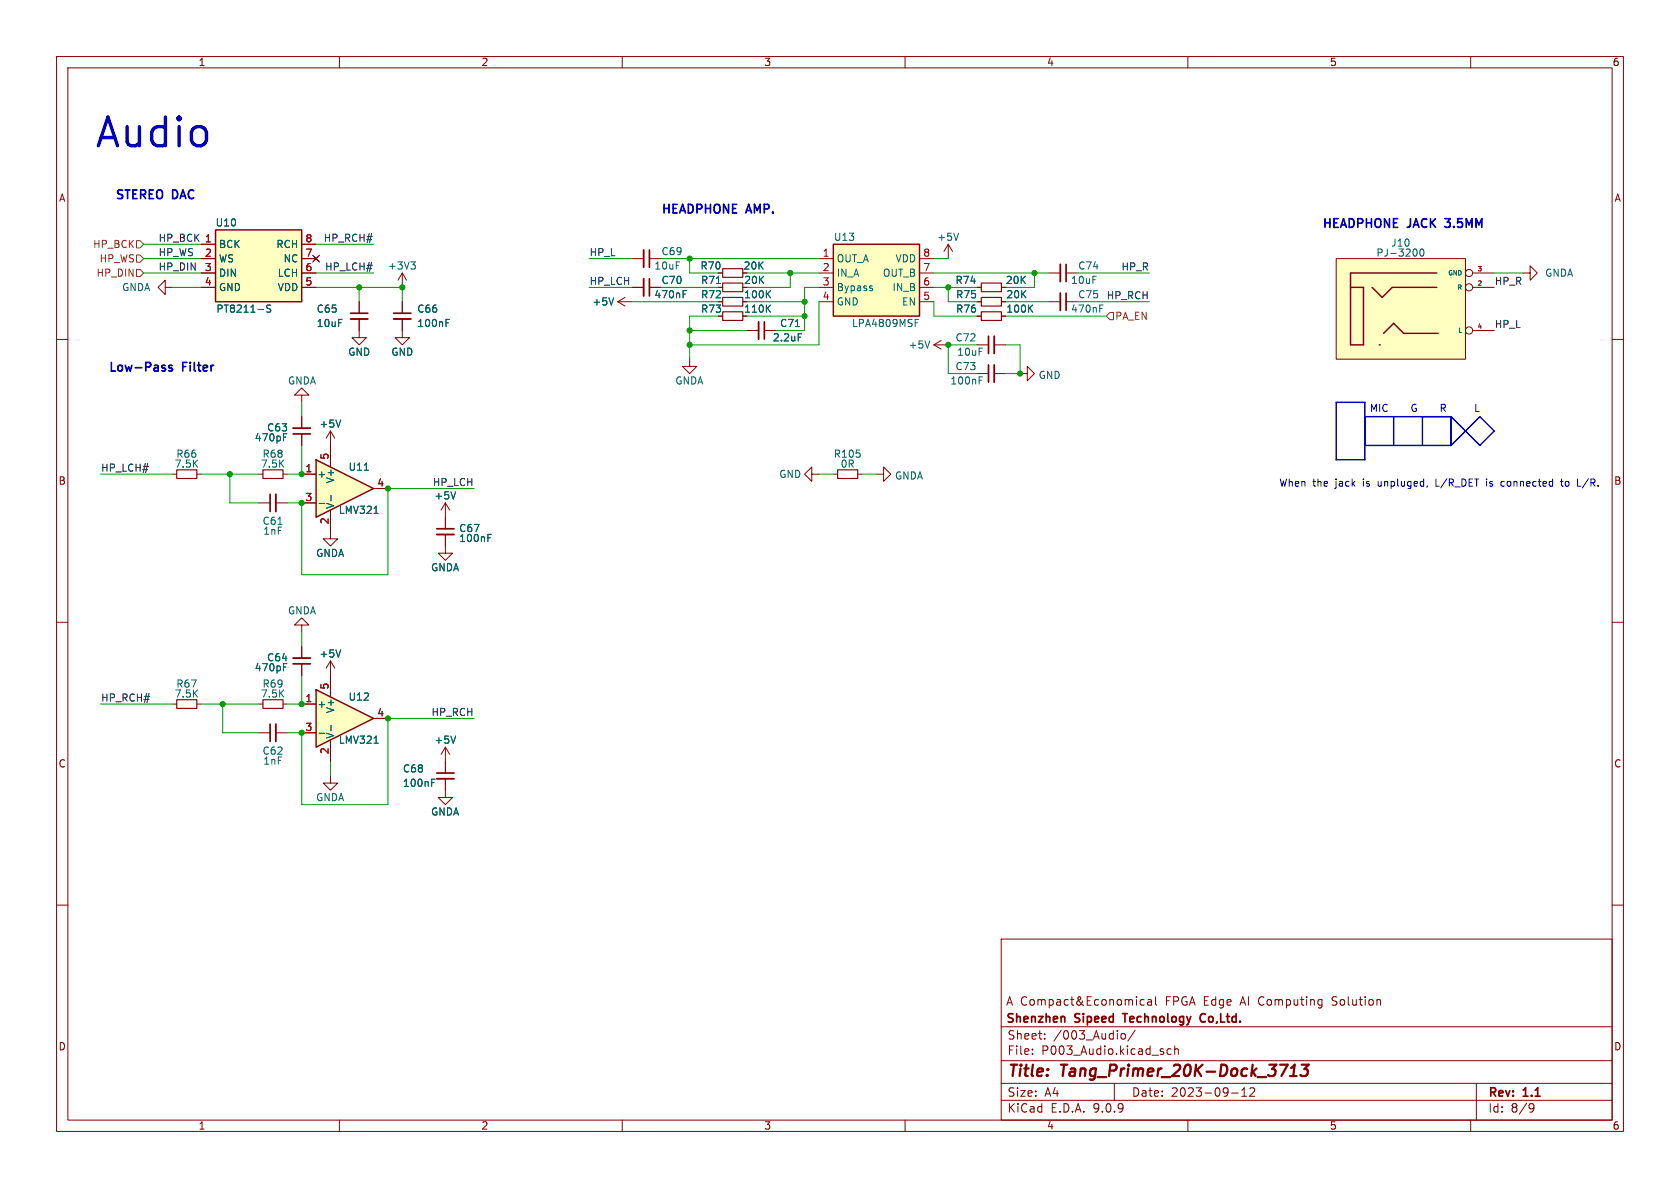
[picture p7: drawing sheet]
<svg xmlns="http://www.w3.org/2000/svg" width="297mm" height="210mm" viewBox="0 0 297 210" stroke-linecap="round" stroke-linejoin="round" font-family="sans-serif">
<g fill="none" stroke="#840000" stroke-width=".18">
<path d="M10 10h277v190h-277zM12 12h273v186h-273zM60 10v2M110 10v2M160 10v2M210 10v2M260 10v2M63.5 58.4v1.3h1.3l-1.3 1.3-1.3-1.3h1.3M71.1 56.4v3.3h1.3l-1.3 1.3-1.3-1.3h1.3M71.1 53.3v2.1M172.7 53.3h.8M172.7 50.8h.8"/>
<path d="M172.7 55.9h.8M177 53.3h.8M177 50.8h.8M177 55.9h.8M185.4 53.3h2.1M185.4 48.3h2.1M188.5 53.3h2M188.5 48.3h2M10 60h2M172.7 61h2.1M172.7 66h2.1M175.8 61h2"/>
<path d="M175.8 66h2M180.3 66h1.3v-1.2l1.3 1.2-1.3 1.3v-1.3M285 60h2M30.5 83.8h.7M34.8 83.8h.8M10 110h2M285 110h2M10 160h2M177 166h108v32h-108zM202.3 176.8l-.4-.1-.3 .3v.4l.1 .2h.6M202.9 176.8h.6l.1 .9M203.6 177.1h-.5a.29 .29 0 0 0-.3 .3 .29 .29 0 0 0 .3 .3l.5-.1"/>
<path d="M204.3 176.2v1.3l.2 .2M233.6 176.7l.1 .1M233.7 176.7v1.2l-.1 .2M233.7 177.6l-.1 .1M285 160h2M60 198v2M110 198v2M160 198v2M177 194.5h108M177 191.5h108M177 187.5h108M177 181.5h108"/>
<path d="M182.5 186.3v.1M182.5 185.5v.1M184.7 183.6v.1M184.7 182.8v.1M197 191.5v3M198.2 182.8l.3-.1 .4 .1 .1 .6-.2 .2-.3 .1-.3-.1zM200.7 182.1l-1.3 2M207 185.5l-.4-.1-.3 .3v.4l.2 .2h.5M207.7 185.5l.2-.1 .3 .1 .1 .9M207.7 184.9v1.5M210 198v2M217.7 193.2h1.2"/>
<path d="M219.5 193.8h.9M219.5 192.7l.5-.4v1.5M221.7 192.4v.5l-.8 .9h.9M260 198v2M261 191.5v6.5M270.6 195.1l.5 .1a.99 .99 0 0 1-.4 1.4h-.2M271.2 195.7l-.3 .3h-.3"/>
</g>
<path d="M228.1 190.2h1.1M228.2 188.8l.7-.6-.3 2M230.1 188.2h1.3l-.8 .8h.3l.2 .2 .1 .6-.2 .2-.3 .2h-.5l-.3-.2" fill="none" stroke="#840000" stroke-width=".4"/>
<path d="M69.6 55.4h3M174.8 59.4v3.1M188.5 46.7v3.1M188.5 51.8v3.1M174.8 64.5v3.1M188.2 179.8v.9M198.4 179.2h.9M213 179.3a.74 .74 0 0 0-.9 .5 .74 .74 0 0 0 .6 .9l.3-.1" fill="none" stroke="#840000" stroke-width=".3"/>
<path d="M69.6 56.4h3M175.8 59.4v3.1M187.5 46.7v3.1M187.5 51.8v3.1M175.8 64.5v3.1" fill="none" stroke="#840000" stroke-width=".33"/>
<path d="M78.9 57.1h.4M78.9 56.5h.6M182 54.5l.6 .7M182.6 53.9l-.8 .7M194.4 54.5h.4M194.4 53.9h.6M173.1 67.2h.4M173.1 66.6h.6" fill="none" stroke="#006464" stroke-width=".18"/>
<path d="M173.5 52.6h3.5v1.5h-3.5zM173.5 50h3.5v1.6h-3.5zM173.5 55.1h3.5v1.5h-3.5zM31.2 83.1h3.6v1.5h-3.6z" fill="none" stroke="#840000" stroke-width=".2"/>
<path d="M147.3 43.2h15.3v12.7h-15.3z" fill="#ffffc2"/>
<path d="M147.3 43.2h15.3v12.7h-15.3z" fill="none" stroke="#840000" stroke-width=".25"/>
<g fill="none" stroke="#840000" stroke-width=".18">
<path d="M127 55.9h.8M144.8 45.7h2.5M144.8 48.3h2.5M144.8 50.8h2.5M144.8 53.3h2.5M162.6 45.7h2.5M162.6 48.3h2.5M162.6 50.8h2.5M162.6 53.3h2.5M167.6 43.2l-.7 1.3M167.6 43.2l.8 1.3M167.6 43.2v2.5"/>
<path d="M165.1 61l1.3 .7M165.1 61h2.5M166.4 60.2l-1.3 .8M78.7 88.9l-.7 1.3M78.7 88.9l.8 1.3M78.7 88.9v4.6M78.7 94.5v2M143.5 83.8v1.3l-1.3-1.3 1.3-1.2v1.2h1.3M147.3 83.8h.8M151.6 83.8h.8M154.9 83.8h1.3v-1.2l1.3 1.2-1.3 1.3v-1.3"/>
</g>
<path d="M135.7 54.5l.5 .7M136.2 53.9l-.7 .7M154.1 51l.2 .1-.2 .3M154.1 50.5l.1 .1M161.8 57.1h.4M161.8 56.5h.6M169.5 41.2l-.5 1.3M164.4 60.3l-.4 1.2M80.6 86.9l-.5 1.3M86.3 95.1h.4M86.3 94.5h.6" fill="none" stroke="#006464" stroke-width=".18"/>
<path d="M127.8 55.1h3.5v1.5h-3.5zM148.1 83.1h3.5v1.5h-3.5z" fill="none" stroke="#840000" stroke-width=".2"/>
<path d="M77.2 93.5h3.1" fill="none" stroke="#840000" stroke-width=".3"/>
<path d="M77.2 94.5h3.1" fill="none" stroke="#840000" stroke-width=".33"/>
<path d="M236.2 45.7h22.9v17.8h-22.9z" fill="#ffffc2"/>
<g fill="none" stroke="#840000" stroke-width=".18">
<path d="M29.2 50.8v-1.3l-1.3 1.3 1.3 1.3v-1.3h1.3M63.5 53.3v2.1M63.5 56.4v2M71.1 48.3l-.7 1.2M71.1 48.3l.8 1.2M71.1 48.3v2.5M109.2 53.3l1.3 .8M109.2 53.3h2.6M110.5 52.6l-1.3 .7M111.8 50.8h2M111.8 45.7h2M114.8 50.8h2"/>
<path d="M114.8 45.7h2M127 48.3h.8M127 50.8h.8M127 53.3h.8M132.1 58.4h2M135.1 58.4h2.1M236.2 45.7h22.9v17.8h-22.9zM260.3 48.3h3.9M260.3 50.8h3.9M260.3 58.4h3.9M269.2 48.3h1.3v-1.3l1.3 1.3-1.3 1.2v-1.2M53.3 69.9h1.3l-1.3-1.3-1.2 1.3h1.2v1.2"/>
<path d="M53.3 73.7v2M53.3 76.7v2M58.4 76.2l-.7 1.3M58.4 76.2l.8 1.3M58.4 76.2v2.5M121.9 63.5v1.3h1.3l-1.3 1.2-1.3-1.2h1.3M45.7 83.8h.8M50 83.8h.8"/>
<circle cx="259.7" cy="50.8" r=".63"/>
<circle cx="259.7" cy="58.4" r=".63"/>
<circle cx="259.7" cy="48.3" r=".63"/>
</g>
<path d="M242.6 50.8l1.7 1.8 1.8-1.8h7.9M244.6 58.9l1.8-1.7 1.8 1.7h6.1M254 48.3h-15.2v12.7h2.2v-10.2h-2.2M243.8 61h.1" fill="none" stroke="#840000" stroke-width=".25"/>
<g fill="none" stroke="#006464" stroke-width=".18">
<path d="M72.6 46.3h.8l-.4 .5M73.2 46.8l.2 .2v.3l-.2 .3M108.5 52.6l-.4 1.3M120.8 52h.4M120.8 51.4h.6M126.7 50.1h.7M135.7 51.9l.5 .7M136.2 51.4l-.7 .7M140.6 57.7h.8M141.1 59h.6M250.3 44.1l.2 .4-.2 .7M251.1 44.1l.2-.1a.68 .68 0 0 1 .4 .6 .68 .68 0 0 1-.4 .7l-.2-.1-.1-.4z"/>
<path d="M50.1 77.3h.4M60.2 74.2l-.4 1.3"/>
</g>
<path d="M127.8 47.5h3.5v1.5h-3.5zM127.8 50h3.5v1.6h-3.5zM127.8 52.6h3.5v1.5h-3.5zM46.5 83.1h3.5v1.5h-3.5z" fill="none" stroke="#840000" stroke-width=".2"/>
<path d="M62 55.4h3M114.8 44.2v3M114.8 49.3v3M135.1 56.9v3M51.8 76.7h3.1" fill="none" stroke="#840000" stroke-width=".3"/>
<path d="M62 56.4h3M113.8 44.2v3M113.8 49.3v3M134.1 56.9v3M51.8 75.7h3.1" fill="none" stroke="#840000" stroke-width=".33"/>
<path d="M38.1 40.6h15.2v12.7h-15.2z" fill="#ffffc2"/>
<path d="M38.1 40.6h15.2v12.7h-15.2z" fill="none" stroke="#840000" stroke-width=".25"/>
<g fill="none" stroke="#840000" stroke-width=".18">
<path d="M35.6 43.2h2.5M35.6 45.7h2.5M35.6 48.3h2.5M35.6 50.8h2.5M53.3 43.2h2.6M53.3 45.7h2.6M53.3 48.3h2.6M53.3 50.8h2.6M55.5 45.3l.8 .8M56.3 45.3l-.8 .8M58.4 94v1.3h1.3l-1.3 1.2-1.3-1.2h1.3M53.3 110.5h1.3l-1.3-1.3-1.2 1.3h1.2v1.3"/>
<path d="M53.3 114.3v2M53.3 117.3v2.1M58.4 116.8l-.7 1.3M58.4 116.8l.8 1.3M58.4 116.8v2.6M45.7 124.5h.8M50 124.5h.8M78.7 132.1v4.6M78.7 137.7v2M78.7 132.1l-.7 1.3M78.7 132.1l.8 1.3"/>
</g>
<path d="M47.9 54l-.5-.1-.2 .1v.4l.5 .2 .2 .3-.3 .3-.5-.1M50.1 117.9h.4M60.2 114.9l-.4 1.2M76.3 138.3h.4M76.3 137.7h.6M80.6 130.1l-.5 1.3" fill="none" stroke="#006464" stroke-width=".18"/>
<path d="M51.8 117.3h3.1M77.2 136.7h3.1" fill="none" stroke="#840000" stroke-width=".3"/>
<path d="M51.8 116.3h3.1M77.2 137.7h3.1" fill="none" stroke="#840000" stroke-width=".33"/>
<path d="M46.5 123.7h3.5v1.5h-3.5z" fill="none" stroke="#840000" stroke-width=".2"/>
<path d="M55.9 81.3l10.1 5.1-10.1 5z" fill="#ffffc2"/>
<path d="M55.9 81.3l10.1 5.1-10.1 5z" fill="none" stroke="#840000" stroke-width=".25"/>
<path d="M58.4 78.7v3.9M53.3 83.8h2.6M53.3 88.9h2.6M58.4 90.2v3.8M66 86.4h2.6" fill="none" stroke="#840000" stroke-width=".18"/>
<path d="M56.4 89h1M58.5 87.6v1M64.4 83.1h.7M66.1 90.7h.8" fill="none" stroke="#006464" stroke-width=".18"/>
<path d="M55.9 121.9l10.1 5.1-10.1 5.1z" fill="#ffffc2"/>
<path d="M55.9 121.9l10.1 5.1-10.1 5.1z" fill="none" stroke="#840000" stroke-width=".25"/>
<g fill="none" stroke="#840000" stroke-width=".18">
<path d="M35.6 50.8h2.5M35.6 43.2h2.5M35.6 45.7h2.5M35.6 48.3h2.5M53.3 50.8h2.6M53.3 43.2h2.6M53.3 45.7h2.6M53.3 48.3h2.6M55.5 45.3l.8 .8M56.3 45.3l-.8 .8M63.5 53.3v2.1M63.5 56.4v2"/>
<path d="M71.1 53.3v2.1M71.1 56.4v2M111.8 50.8h2M114.8 50.8h2M127 55.9h.8M127 50.8h.8M127 53.3h.8M127 48.3h.8M132.1 58.4h2M135.1 58.4h2.1M172.7 55.9h.8M172.7 50.8h.8"/>
<path d="M172.7 53.3h.8M177 55.9h.8M177 50.8h.8M177 53.3h.8M53.3 73.7v2M53.3 76.7v2M58.4 78.7v3.9M45.7 88.9h2.1M48.8 88.9h2M53.3 88.9h2.6M53.3 83.8h2.6M58.4 90.2v3.8"/>
<path d="M66 86.4h2.6M78.7 94.5v3.3h1.3l-1.3 1.3-1.2-1.3h1.2M78.7 91.4v2.1M53.3 114.3v2M53.3 117.3v2.1M58.4 119.4v3.8M30.5 124.5h.7M34.8 124.5h.8M45.7 129.5h2.1M48.8 129.5h2M53.3 124.5h2.6M53.3 129.5h2.6"/>
<path d="M58.4 137.2v1.2h1.3l-1.3 1.3-1.3-1.3h1.3M58.4 130.8v3.8M66 127h2.6M78.7 137.7v3.3h1.3l-1.3 1.2-1.2-1.2h1.2M78.7 134.6v2.1"/>
</g>
<g fill="none" stroke="#006464" stroke-width=".18">
<path d="M47.9 54l-.5-.1-.2 .1v.4l.5 .2 .2 .3-.3 .3-.5-.1M78.9 57.1h.4M78.9 56.5h.6M108.5 52.6l-.4 1.3M120.8 52h.4M120.8 51.4h.6M126.7 50.1h.7M135.7 54.5l.5 .7M135.7 51.9l.5 .7M136.2 53.9l-.7 .7M136.2 51.4l-.7 .7M140.6 57.7h.8"/>
<path d="M141.1 59h.6M182 54.5l.6 .7M182.6 53.9l-.8 .7M50.1 77.3h.4M60.2 74.2l-.4 1.3M49.1 92.7h.8M56.4 89h1M58.5 87.6v1M64.4 83.1h.7M66.1 90.7h.8M80.6 86.9l-.5 1.3M86.3 95.1h.4"/>
<path d="M86.3 94.5h.6M50.1 117.9h.4M60.2 114.9l-.4 1.2M56.4 129.6h1M58.5 128.2v1M66.1 131.4h.8M76.3 138.3h.4M76.3 137.7h.6M80.6 130.1l-.5 1.3"/>
</g>
<path d="M31.2 123.7h3.6v1.5h-3.6z" fill="none" stroke="#840000" stroke-width=".2"/>
<path d="M47.8 87.4v3M47.8 128v3.1" fill="none" stroke="#840000" stroke-width=".3"/>
<path d="M48.8 87.4v3M48.8 128v3.1" fill="none" stroke="#840000" stroke-width=".33"/>
<path d="M24.1 45.1h.7l.6 .6-.6 .7h-.7zM24.1 42.5h.7l.6 .7-.6 .6h-.7zM24.1 47.6h.7l.6 .7-.6 .6h-.7zM195.6 55.9l.6-.7h.6v1.3h-.6z" fill="none" stroke="#725600" stroke-width=".18"/>
<path d="M236.2 71.1h5.1v10.2h-5.1zM241.3 78.7h15.2M241.3 73.7h15.2M246.4 73.7v5M251.5 73.7v5M256.5 73.7l5.1 5 2.6-2.5-2.6-2.5-5.1 5M256.5 73.7v5" fill="none" stroke="#0000c2" stroke-width=".25"/>
<g fill="none" stroke="#009600" stroke-width=".18">
<path d="M25.4 48.3h10.2M25.4 45.7h10.2M25.4 43.2h10.2M30.5 50.8h5.1M55.9 48.3h10.1M55.9 50.8h15.2v2.5M55.9 43.2h10.1M63.5 50.8v2.5M104.1 45.7h7.7M104.1 50.8h7.7M111.8 53.3h15.2M116.8 45.7h28"/>
<path d="M116.8 50.8h10.2M121.9 45.7v2.6h5.1M121.9 58.4h10.2M127 55.9h-5.1v7.6M132.1 55.9h10.1M132.1 48.3h12.7M132.1 53.3h10.1M139.7 48.3v2.5h-7.6M144.8 50.8h-2.6v7.6h-5M144.8 53.3v7.7h-22.9M165.1 53.3v2.6h7.6M165.1 48.3h20.3"/>
<path d="M165.1 45.7h2.5M165.1 50.8h7.6M167.6 50.8v2.5h5.1M177.8 55.9h17.8M177.8 53.3h7.6M182.9 48.3v2.5h-5.1M190.5 48.3h12.7M190.5 53.3h12.7M264.2 48.3h5M53.3 71.1v2.6M53.3 78.7v5.1h-2.5M172.7 61h-5.1v5h5.1"/>
<path d="M177.8 61h2.5v5h-2.5M17.8 83.8h12.7M35.6 83.8h10.1M40.6 83.8v5.1h5.1M83.8 86.4h-15.2v15.2h-15.3v-12.7h-2.5M144.8 83.8h2.5M152.4 83.8h2.5M53.3 111.8v2.5M53.3 119.4v5.1h-2.5M17.8 124.5h12.7M35.6 124.5h10.1M39.4 124.5v5h6.3"/>
<path d="M58.4 134.6v2.6M83.8 127h-15.2v15.2h-15.3v-12.7h-2.5"/>
</g>
<path d="M55.3 45.1l1.2 1.2M56.5 45.1l-1.2 1.2" fill="none" stroke="#000084" stroke-width=".18"/>
<g fill="none" stroke="#0000c2" stroke-width=".18">
<path d="M254.8 72.1h.6l.1-.2v-.3l-.7-.1v1.2M255.1 72.1l.4 .6M260.9 71.5v1.2h.6M252.3 85.9l-.1 .2M253.9 84.7v1.2h.6M262.8 84.7v.1M262.8 85.1v.8M265.4 85.8l.2 .1h.4M266 85.2l-.4-.1-.2 .1M275.9 85.1h.5M276.1 84.7v1.1l.3 .1M278.9 85.9h.6"/>
<path d="M280.8 84.6l-1.1 1.6"/>
</g>
<path d="M255.4 38.7h1M255.4 40l.3 .2M30.4 64.6h-.3l-.3 .2 .1 .2 .5 .2v.3h-.6" fill="none" stroke="#0000c2" stroke-width=".3"/>
<g fill="#009600" stroke="#009600" stroke-width=".18">
<circle cx="53.3" cy="88.9" r=".46"/>
<circle cx="53.3" cy="83.8" r=".46"/>
<circle cx="39.4" cy="124.5" r=".46"/>
<circle cx="68.6" cy="86.4" r=".46"/>
<circle cx="68.6" cy="127" r=".46"/>
<circle cx="53.3" cy="124.5" r=".46"/>
<circle cx="53.3" cy="129.5" r=".46"/>
<circle cx="167.6" cy="61" r=".46"/>
<circle cx="142.2" cy="53.3" r=".46"/>
<circle cx="142.2" cy="55.9" r=".46"/>
<circle cx="167.6" cy="50.8" r=".46"/>
<circle cx="180.3" cy="66" r=".46"/>
<circle cx="182.9" cy="48.3" r=".46"/>
<circle cx="71.1" cy="50.8" r=".46"/>
<circle cx="63.5" cy="50.8" r=".46"/>
<circle cx="40.6" cy="83.8" r=".46"/>
<circle cx="139.7" cy="48.3" r=".46"/>
<circle cx="121.9" cy="61" r=".46"/>
<circle cx="121.9" cy="58.4" r=".46"/>
<circle cx="121.9" cy="45.7" r=".46"/>
</g>
<text font-size="7.1" fill="#0000c2" x="16.5" y="26.4">Audio</text>
<g font-size="2.8" fill="#840000">
<text x="178" y="190.9">Title:</text>
<text x="187.7" y="190.9">Tang_Primer_20K-Dock_3713</text>
</g>
<g font-size="2.1" fill="#0000c2">
<text x="20.3" y="35.3">STEREO</text>
<text x="30.6" y="35.3">DAC</text>
<text x="116.8" y="37.9">HEADPHONE</text>
<text x="132.1" y="37.9">AMP.</text>
<text x="233.7" y="40.4">HEADPHONE</text>
<text x="248.9" y="40.4">JACK</text>
<text x="256.2" y="40.4">3.5MM</text>
<text x="18.9" y="65.8">Low-Pass</text>
<text x="32.1" y="65.8">Filter</text>
</g>
<g font-size="2.1" fill="#840000">
<text x="177.8" y="178">A Compact&amp;Economical</text>
<text x="206.1" y="178">FPGA Edge</text>
<text x="219.6" y="178">AI Computing</text>
<text x="236.1" y="178">Solution</text>
<text x="177.8" y="181.2">Shenzhen</text>
<text x="178" y="184">Sheet:</text>
<text x="186.2" y="184">/003_Audio/</text>
<text x="190.1" y="181.2">Sipeed</text>
<text x="199.3" y="181.2">Technology</text>
<text x="213.5" y="181.2">Co,Ltd.</text>
<text x="178" y="186.7">File:</text>
<text x="184.1" y="186.7">P003_Audio.kicad_sch</text>
<text x="178" y="196.9">KiCad</text>
<text x="178" y="194.1">Size:</text>
<text x="184.7" y="194.1">A4</text>
<text x="185.7" y="196.9">E.D.A.</text>
<text x="193.3" y="196.9">9.0.9</text>
<text x="200" y="194.1">Date:</text>
<text x="207" y="194.1">2023-09-12</text>
<text x="263" y="194.3">Rev:</text>
<text x="263" y="196.9">Id:</text>
<text x="267.1" y="196.9">8/9</text>
<text x="269.4" y="194.3">1.1</text>
</g>
<g font-size="1.8" fill="#840000">
<text x="35" y="11.9">1</text>
<text x="85" y="11.9">2</text>
<text x="135" y="11.9">3</text>
<text x="185" y="11.9">4</text>
<text x="235" y="11.9">5</text>
<text x="285" y="11.9">6</text>
<text x="10.3" y="35.9">A</text>
<text x="285.3" y="35.9">A</text>
<text x="131.4" y="47.9">20K</text>
<text x="131.5" y="52.9">100K</text>
<text x="131.5" y="50.4">20K</text>
<text x="131.5" y="55.5">110K</text>
<text x="10.3" y="85.9">B</text>
<text x="285.3" y="85.9">B</text>
<text x="10.3" y="135.9">C</text>
<text x="285.3" y="135.9">C</text>
<text x="10.3" y="185.9">D</text>
<text x="285.3" y="185.9">D</text>
<text x="35" y="199.9">1</text>
<text x="85" y="199.9">2</text>
<text x="135" y="199.9">3</text>
<text x="185" y="199.9">4</text>
<text x="235" y="199.9">5</text>
<text x="285" y="199.9">6</text>
</g>
<g font-size="1.8" fill="#006464">
<text x="38" y="40.2">U10</text>
<text x="38.6" y="44">BCK</text>
<text x="38.6" y="46.6">WS</text>
<text x="48.8" y="44">RCH</text>
<text x="50" y="46.6">NC</text>
<text x="68.5" y="47.9">+3V3</text>
<text x="115.6" y="47.9">10uF</text>
<text x="116.8" y="45.3">C69</text>
<text x="123.7" y="47.9">R70</text>
<text x="147.3" y="42.8">U13</text>
<text x="147.8" y="46.6">OUT_A</text>
<text x="158.2" y="46.6">VDD</text>
<text x="165.6" y="42.8">+5V</text>
<text x="190.5" y="47.9">C74</text>
<text x="243.2" y="45.6">PJ-3200</text>
<text x="245.9" y="43.8">J10</text>
<text x="21.5" y="51.7">GNDA</text>
<text x="38.6" y="49.1">DIN</text>
<text x="38.6" y="51.7">GND</text>
<text x="49" y="49.1">LCH</text>
<text x="49" y="51.7">VDD</text>
<text x="115.6" y="52.9">470nF</text>
<text x="116.8" y="50.4">C70</text>
<text x="123.8" y="50.4">R71</text>
<text x="123.8" y="52.9">R72</text>
<text x="147.8" y="49.1">IN_A</text>
<text x="147.8" y="51.7">Bypass</text>
<text x="156" y="49.1">OUT_B</text>
<text x="157.7" y="51.7">IN_B</text>
<text x="168.8" y="50.4">R74</text>
<text x="168.9" y="52.9">R75</text>
<text x="177.7" y="50.4">20K</text>
<text x="177.8" y="52.9">20K</text>
<text x="189.2" y="50.4">10uF</text>
<text x="190.5" y="52.9">C75</text>
<text x="273.1" y="49.1">GNDA</text>
<text x="38.1" y="55.5">PT8211-S</text>
<text x="55.9" y="55.5">C65</text>
<text x="55.9" y="58">10uF</text>
<text x="73.7" y="58">100nF</text>
<text x="73.7" y="55.5">C66</text>
<text x="104.6" y="54.2">+5V</text>
<text x="123.8" y="55.5">R73</text>
<text x="137.8" y="58">C71</text>
<text x="147.8" y="54.2">GND</text>
<text x="150.5" y="58">LPA4809MSF</text>
<text x="159.4" y="54.2">EN</text>
<text x="168.9" y="55.5">R76</text>
<text x="177.8" y="55.5">100K</text>
<text x="189.2" y="55.5">470nF</text>
<text x="61.5" y="63.1">GND</text>
<text x="69.1" y="63.1">GND</text>
<text x="136.5" y="60.6">2.2uF</text>
<text x="160.5" y="61.8">+5V</text>
<text x="168.8" y="60.6">C72</text>
<text x="168.8" y="65.6">C73</text>
<text x="169.1" y="63.1">10uF</text>
<text x="50.8" y="68.2">GNDA</text>
<text x="119.3" y="68.2">GNDA</text>
<text x="167.9" y="68.2">100nF</text>
<text x="183.5" y="67.2">GND</text>
<text x="47.1" y="76.5">C63</text>
<text x="56.4" y="75.8">+5V</text>
<text x="30.8" y="82.9">7.5K</text>
<text x="31.1" y="81.1">R66</text>
<text x="44.9" y="78.2">470pF</text>
<text x="46" y="82.9">7.5K</text>
<text x="46.3" y="81.1">R68</text>
<text x="61.5" y="83.4">U11</text>
<text x="147.3" y="81.1">R105</text>
<text x="148.5" y="82.9">0R</text>
<text x="56" y="84.7">+</text>
<text x="59.3" y="85.5" transform="rotate(-90 59.3 85.5)">V+</text>
<text x="76.7" y="88.5">+5V</text>
<text x="137.7" y="84.7">GND</text>
<text x="158.1" y="85">GNDA</text>
<text x="46.3" y="93">C61</text>
<text x="46.4" y="94.7">1nF</text>
<text x="59.3" y="90" transform="rotate(-90 59.3 90)">V-</text>
<text x="59.8" y="91">LMV321</text>
<text x="81.1" y="94.3">C67</text>
<text x="55.8" y="98.7">GNDA</text>
<text x="76.1" y="101.2">GNDA</text>
<text x="81.1" y="96">100nF</text>
<text x="50.8" y="108.8">GNDA</text>
<text x="44.9" y="118.9">470pF</text>
<text x="47.1" y="117.1">C64</text>
<text x="56.4" y="116.4">+5V</text>
<text x="30.8" y="123.5">7.5K</text>
<text x="31.1" y="121.8">R67</text>
<text x="46" y="123.5">7.5K</text>
<text x="46.3" y="121.8">R69</text>
<text x="56" y="125.3">+</text>
<text x="61.5" y="124.1">U12</text>
<text x="59.3" y="130.7" transform="rotate(-90 59.3 130.7)">V-</text>
<text x="59.3" y="126.2" transform="rotate(-90 59.3 126.2)">V+</text>
<text x="59.8" y="131.7">LMV321</text>
<text x="76.7" y="131.7">+5V</text>
<text x="46.3" y="133.6">C62</text>
<text x="46.4" y="135.4">1nF</text>
<text x="71.1" y="136.8">C68</text>
<text x="55.8" y="141.8">GNDA</text>
<text x="71.1" y="139.3">100nF</text>
<text x="76.1" y="144.4">GNDA</text>
</g>
<g font-size="1.8" fill="#725600">
<text x="16.4" y="44">HP_BCK</text>
<text x="17.5" y="46.6">HP_WS</text>
<text x="17" y="49.1">HP_DIN</text>
<text x="197" y="56.7">PA_EN</text>
</g>
<g font-size="1.8" fill="#0f0f0f">
<text x="27.9" y="42.8">HP_BCK 1</text>
<text x="27.9" y="45.4">HP_WS</text>
<text x="27.9" y="47.9">HP_DIN</text>
<text x="57.1" y="42.8">HP_RCH#</text>
<text x="57.4" y="47.9">HP_LCH#</text>
<text x="104.1" y="45.4">HP_L</text>
<text x="198.2" y="47.9">HP_R</text>
<text x="104.1" y="50.5">HP_LCH</text>
<text x="195.6" y="53">HP_RCH</text>
<text x="264.2" y="50.5">HP_R</text>
<text x="264.2" y="58.1">HP_L</text>
<text x="17.8" y="83.5">HP_LCH#</text>
<text x="76.4" y="86">HP_LCH</text>
<text x="17.8" y="124.1">HP_RCH#</text>
<text x="76.2" y="126.7">HP_RCH</text>
</g>
<g font-size="1.8" fill="#a90000">
<text x="36.1" y="45.5">2</text>
<text x="36.1" y="42.9">1</text>
<text x="53.9" y="42.9">8</text>
<text x="53.9" y="45.5">7</text>
<text x="145.3" y="45.5">1</text>
<text x="163.1" y="45.5">8</text>
<text x="36.1" y="48">3</text>
<text x="36.1" y="50.5">4</text>
<text x="53.9" y="48">6</text>
<text x="53.9" y="50.5">5</text>
<text x="145.3" y="48">2</text>
<text x="145.3" y="50.5">3</text>
<text x="145.3" y="53.1">4</text>
<text x="163.1" y="48">7</text>
<text x="163.1" y="50.5">6</text>
<text x="163.1" y="53.1">5</text>
<text x="53.9" y="83.6">1</text>
<text x="58.2" y="81.4" transform="rotate(-90 58.2 81.4)">5</text>
<text x="53.9" y="88.6">3</text>
<text x="66.6" y="86.1">4</text>
<text x="58.2" y="92.8" transform="rotate(-90 58.2 92.8)">2</text>
<text x="53.9" y="124.2">1</text>
<text x="58.2" y="122" transform="rotate(-90 58.2 122)">5</text>
<text x="53.9" y="129.3">3</text>
<text x="66.6" y="126.7">4</text>
<text x="58.2" y="133.4" transform="rotate(-90 58.2 133.4)">2</text>
</g>
<g font-size="1.8" fill="#0000c2">
<text x="242.1" y="72.9">MIC</text>
<text x="250.1" y="72.9">G</text>
<text x="226.1" y="86.1">When</text>
<text x="232.1" y="86.1">the</text>
<text x="236.2" y="86.1">jack</text>
<text x="241.2" y="86.1">is</text>
<text x="244" y="86.1">unpluged,</text>
<text x="254.5" y="86.1">L/R_DET</text>
<text x="263.6" y="86.1">is</text>
<text x="266.4" y="86.1">connected</text>
<text x="277.3" y="86.1">to</text>
<text x="280.3" y="86.1">L/R.</text>
</g>
<g font-size="1.1" fill="#006464">
<text x="255.8" y="48.9">GND</text>
<text x="257.5" y="51.4">R</text>
<text x="257.6" y="59">L</text>
</g>
<g font-size="1.1" fill="#a90000">
<text x="261.1" y="48">3</text>
<text x="261.1" y="50.5">2</text>
<text x="261.1" y="58.2">4</text>
</g>
</svg>
